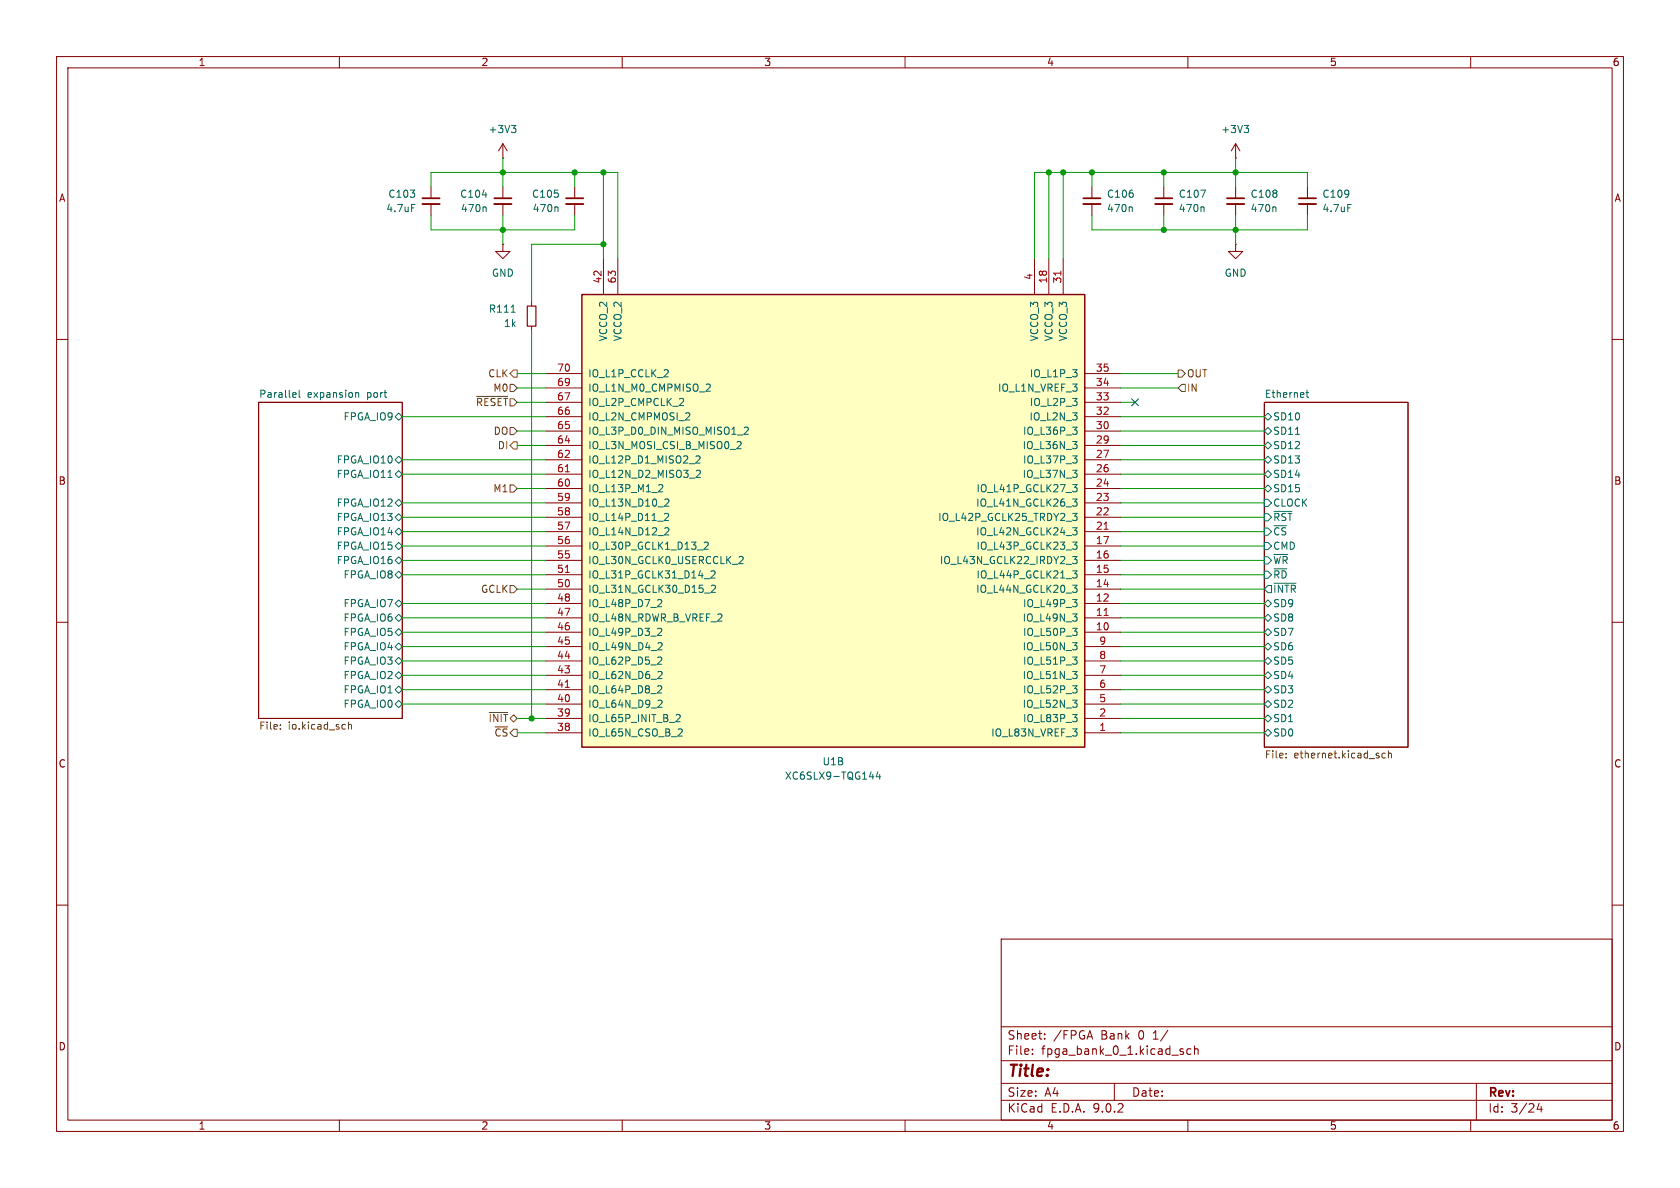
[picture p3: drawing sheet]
<svg xmlns="http://www.w3.org/2000/svg" width="297mm" height="210mm" viewBox="0 0 297 210" stroke-linecap="round" stroke-linejoin="round" font-family="sans-serif">
<g fill="none" stroke="#840000" stroke-width=".18">
<path d="M10 10h277v190h-277zM12 12h273v186h-273zM60 10v2M110 10v2M160 10v2M210 10v2M260 10v2M88.9 33v2.1M88.9 36.1v2M101.6 33v2.1M101.6 36.1v2M193 33v2.1"/>
<path d="M193 36.1v2M205.7 33v2.1M205.7 36.1v2M218.4 27.9h.1M218.4 25.4v2.5M218.4 33v2.1M218.4 36.1v2M218.4 25.4l-.7 1.3M218.4 25.4l.8 1.3M231.1 33v2.1M231.1 36.1v2M218.4 43.2v1.3h1.3l-1.3 1.2-1.2-1.2h1.2"/>
<path d="M218.4 43.2h.1M10 60h2M45.7 71.1h25.4v55.9h-25.4zM223.5 71.1h25.4v61h-25.4zM285 60h2M10 110h2M285 110h2M10 160h2M177 166h108v32h-108zM285 160h2M60 198v2M110 198v2"/>
<path d="M160 198v2M177 194.5h108M177 191.5h108M177 187.5h108M177 181.5h108M182.5 186.3v.1M182.5 185.5v.1M184.7 183.6v.1M184.7 182.8v.1M197 191.5v3M208.8 185.9l.4 .1v.2l-.2 .2h-.3M208.8 185.4l.4 .1"/>
<path d="M210 198v2M210.5 185.5l-.4-.1-.3 .3v.4l.2 .2h.5M211.2 185.5l.2-.1 .3 .1 .1 .9M211.2 184.9v1.5M260 198v2M261 191.5v6.5M272.1 195l-.4 1.1h1M272.5 195.6v1"/>
</g>
<g fill="none" stroke="#006464" stroke-width=".18">
<path d="M85.3 34.5h.8M85.8 36.6l.1 .2v.6M98.5 36.6l.1 .2v.6M200 36.6l.2 .2v.6M212.3 33.6h.8l-.5 1.3M212.7 36.6l.2 .2v.6M220 22.2h.7l-.4 .5M220.5 22.7l.2 .2v.3l-.2 .2M225.4 36.6l.2 .2v.6M238.3 36.1h.6M51.9 69.4l.4 .1 .1 .2-.7 .1M52.3 70.2h-.4"/>
<path d="M52.9 69v1.1l.2 .1M62.9 69.5l.2-.1 .3 .1v.7M69.8 73.7l.7-.7 .6 .7-.6 .6zM223.5 78.7l.7-.6 .6 .6-.6 .7zM223.5 76.2l.7-.6 .6 .6-.6 .6zM223.5 73.7l.7-.7 .6 .7-.6 .6zM229 76.8h.7M230.9 69.4h.5M231.1 69v1.1l.3 .1M69.8 99.1l.7-.7 .6 .7-.6 .6zM69.8 96.5l.7-.6 .6 .6-.6 .7zM69.8 94l.7-.7 .6 .7-.6 .6z"/>
<path d="M69.8 91.4l.7-.6 .6 .6-.6 .7zM69.8 81.3l.7-.7 .6 .7-.6 .6zM69.8 83.8l.7-.6 .6 .6-.6 .7zM69.8 88.9l.7-.6 .6 .6-.6 .6zM223.5 83.8l.7-.6 .6 .6-.6 .7zM223.5 81.3l.7-.7 .6 .7-.6 .6zM223.5 86.4l.7-.7 .6 .7-.6 .6zM223.5 93.3h.7l.6 .7-.6 .6h-.7zM223.5 90.8h.7l.6 .6-.6 .7h-.7zM223.5 98.4h.7l.6 .7-.6 .6h-.7zM223.5 95.9h.7l.6 .6-.6 .7h-.7zM223.5 88.3h.7l.6 .6-.6 .6h-.7z"/>
<path d="M225.2 90.4h3.2M69.8 111.8l.7-.7 .6 .7-.6 .6zM69.8 114.3l.7-.6 .6 .6-.6 .6zM69.8 116.8l.7-.6 .6 .6-.6 .7zM69.8 119.4l.7-.7 .6 .7-.6 .6zM69.8 101.6l.7-.6 .6 .6-.6 .6zM69.8 109.2l.7-.6 .6 .6-.6 .7zM69.8 106.7l.7-.7 .6 .7-.6 .6zM223.5 106.7l.7-.7 .6 .7-.6 .6zM223.5 101h.7l.6 .6-.6 .6h-.7zM223.5 114.3l.7-.6 .6 .6-.6 .6zM223.5 119.4l.7-.7 .6 .7-.6 .6z"/>
<path d="M223.5 116.8l.7-.6 .6 .6-.6 .7zM223.5 109.2l.7-.6 .6 .6-.6 .7zM224.2 103.5h.6v1.3h-.6l-.7-.7zM224.2 111.1l.6 .7-.6 .6-.7-.6zM225.2 103.1h3.9M69.8 124.5l.7-.7 .6 .7-.6 .6zM69.8 121.9l.7-.6 .6 .6-.6 .7zM223.5 129.5l.7-.6 .6 .6-.6 .7zM223.5 121.9l.7-.6 .6 .6-.6 .7zM223.5 127l.7-.6 .6 .6-.6 .6zM223.5 124.5l.7-.7 .6 .7-.6 .6z"/>
</g>
<path d="M49.6 128.8v.1M49.6 128.1v.1M61.6 127.6v1.3M61.6 128.2l.2-.1h.3v.8M227.4 133.9v.1M227.4 133.2v.1M244.9 133.2l-.4-.1-.2 .3 .1 .5h.5M245.5 133.3l.1-.2 .3 .1 .1 .8M245.5 132.7v1.3" fill="none" stroke="#725600" stroke-width=".18"/>
<path d="M87.4 35.1h3M100.1 35.1h3M191.5 35.1h3.1M204.2 35.1h3.1M216.9 35.1h3.1M229.6 35.1h3.1" fill="none" stroke="#840000" stroke-width=".3"/>
<path d="M87.4 36.1h3M100.1 36.1h3M191.5 36.1h3.1M204.2 36.1h3.1M216.9 36.1h3.1M229.6 36.1h3.1" fill="none" stroke="#840000" stroke-width=".33"/>
<path d="M102.9 52.1h88.9v80h-88.9z" fill="#ffffc2"/>
<path d="M102.9 52.1h88.9v80h-88.9z" fill="none" stroke="#840000" stroke-width=".25"/>
<g fill="none" stroke="#840000" stroke-width=".18">
<path d="M76.2 33v2.1M76.2 36.1v2M88.9 27.9h.1M88.9 25.4l.8 1.3M88.9 25.4l-.8 1.3M88.9 25.4v2.5M88.9 43.2v1.3h-1.3l1.3 1.2 1.3-1.2h-1.3M88.9 43.2h.1M94 53.3v.8M94 57.7v.7M106.7 45.7v6.4M109.2 45.7v6.4"/>
<path d="M182.9 45.7v6.4M185.4 45.7v6.4M188 45.7v6.4M96.5 66h6.4M96.5 68.6h6.4M96.5 71.1h6.4M96.5 73.7h6.4M96.5 76.2h6.4M96.5 78.7h6.4M191.8 66h6.3M191.8 68.6h6.3M191.8 71.1h6.3"/>
<path d="M191.8 73.7h6.3M191.8 76.2h6.3M191.8 78.7h6.3M96.5 81.3h6.4M96.5 83.8h6.4M96.5 86.4h6.4M96.5 88.9h6.4M96.5 91.4h6.4M96.5 94h6.4M96.5 96.5h6.4M96.5 99.1h6.4M191.8 81.3h6.3"/>
<path d="M191.8 83.8h6.3M191.8 86.4h6.3M191.8 88.9h6.3M191.8 91.4h6.3M191.8 94h6.3M191.8 96.5h6.3M191.8 99.1h6.3M96.5 101.6h6.4M96.5 104.1h6.4M96.5 106.7h6.4M96.5 109.2h6.4M96.5 111.8h6.4"/>
<path d="M96.5 114.3h6.4M96.5 116.8h6.4M96.5 119.4h6.4M191.8 101.6h6.3M191.8 104.1h6.3M191.8 106.7h6.3M191.8 109.2h6.3M191.8 111.8h6.3M191.8 114.3h6.3M191.8 116.8h6.3M191.8 119.4h6.3M96.5 121.9h6.4"/>
<path d="M96.5 124.5h6.4M96.5 127h6.4M96.5 129.5h6.4M191.8 121.9h6.3M191.8 124.5h6.3M191.8 127h6.3M191.8 129.5h6.3"/>
</g>
<g fill="none" stroke="#006464" stroke-width=".18">
<path d="M72.8 36.1h.6M90.4 22.2h.8l-.4 .5M91 22.7l.2 .2v.3l-.2 .2M90.4 55.2h.7M117.4 66.6h.7M118.1 65.5v.4M120.6 70.4l.3 .3-.1 .3-.7 .7h.8M121.2 74.2h.7M121.9 73.1v.4M125.3 67.9l.3 .2-.1 .3-.7 .8h.8M130.5 78l.4 .1 .1 .3-.8 .9h.8M131.6 75.6l.4-.1 .3 .4-.8 .9h.8"/>
<path d="M189.6 75.5h.8l-.4 .5M189.6 78h.8l-.4 .5M190.2 76l.2 .2v.3l-.2 .3M190.3 78.6l.1 .2-.1 .5M116.6 85.7h.4l.2 .3-.8 .9h.8M117.5 90.8l.5-.1 .2 .4-.8 .9h.8M117.6 88.3l.4-.1 .3 .4-.8 .9h.8M117.6 93.4l.4-.1 .3 .4-.8 .9h.8M123.1 80.7l.4-.1 .3 .4-.8 .9h.8M123.2 83.2l.4-.1 .2 .4-.8 .9h.8M124.5 96l.5-.2 .2 .4-.8 .9h.8M130.8 98.4h.5l.1 .3-.8 .9h.8"/>
<path d="M189.6 80.6h.8l-.4 .5M189.6 83.1h.8l-.4 .5M189.6 85.7h.8l-.4 .5 .4 .1v.5l-.2 .1h-.5M189.6 88.2h.8l-.4 .5 .4 .1v.4l-.2 .3h-.4M189.6 90.7h.8l-.4 .5 .4 .2v.4l-.2 .2h-.4M189.6 93.3h.8l-.4 .5 .4 .1v.4l-.2 .3h-.4M189.6 95.8h.8l-.4 .5 .4 .1v.6l-.2 .1-.5-.1M189.6 98.4h.8l-.4 .5 .4 .1v.5l-.2 .1-.6-.1M190.2 81.1l.2 .2v.3l-.2 .3M190.3 83.7l.1 .2-.1 .4M116.4 106l.5 .1 .1 .3-.8 .9h.8M116.4 111.1h.5l.1 .3-.8 .9h.8"/>
<path d="M116.4 116.1l.5 .1 .1 .3-.8 .9h.8M116.5 113.6l.4 .1 .1 .3-.7 .9h.7M116.5 118.7l.4 .1 .1 .3-.7 .9h.7M124.5 102.3h1M124.5 104.8h1M125.7 101l.5-.1 .2 .4-.8 .9h.8M125.8 103.6l.4-.2 .3 .4-.8 .9h.8M189.6 100.9h.8l-.4 .5 .4 .1v.6l-.2 .1-.5-.1M189.6 103.4h.8l-.4 .5 .4 .2v.4l-.2 .2h-.4M189.6 106h.8l-.4 .5M189.6 111.1h.8l-.4 .5M189.6 113.6h.8l-.4 .5"/>
<path d="M189.6 116.1h.8l-.4 .5M189.6 118.7h.8l-.4 .5M189.6 108.5h.8l-.4 .5M190.2 106.5l.2 .2v.3l-.2 .3M190.2 111.6l.2 .2v.3l-.2 .2M190.2 116.6l.2 .3v.3l-.2 .2M190.3 109.1l.1 .2-.1 .4M190.3 114.2l.1 .1-.1 .5M190.3 119.2l.1 .2-.1 .5M116.4 121.2l.5 .1 .1 .3-.8 .9h.8M116.5 123.8h.4l.1 .3-.7 .9h.7M119.7 126.3l.4 .1 .2 .3-.8 .9h.8"/>
<path d="M120.4 128.8l.2 .3v.3l-.8 .7h.8M153.7 137.3h.8M155.2 136.4l-.3 .9h.8M155.5 136.9v.8M189.6 121.2h.8l-.4 .5M189.6 123.8h.8l-.4 .5M189.6 126.3h.8l-.4 .5M190.2 121.7l.2 .3v.3l-.2 .2M190.2 126.8l.2 .2v.3l-.2 .3M190.3 124.3l.1 .2-.1 .5"/>
</g>
<path d="M187.5 47.9v.8M99.9 83.4h.8M195.2 93.6h.7M99.9 101.2h.8M195.2 108.8h.7M99.9 121.5h.8" fill="none" stroke="#a90000" stroke-width=".18"/>
<path d="M74.7 35.1h3" fill="none" stroke="#840000" stroke-width=".3"/>
<path d="M74.7 36.1h3" fill="none" stroke="#840000" stroke-width=".33"/>
<path d="M93.2 54.1h1.5v3.6h-1.5z" fill="none" stroke="#840000" stroke-width=".2"/>
<path d="M84.3 70.1h5.5M90.2 75.6h.6l.6 .6-.6 .6h-.6zM90.2 67.9h.6l.6 .7-.6 .6h-.6zM90.2 66l.6-.6h.6v1.3h-.6zM90.8 78.1h.6v1.3h-.6l-.6-.7zM208.3 65.4h.6l.6 .6-.6 .7h-.6zM208.9 67.9h.6v1.3h-.6l-.6-.6zM90.2 85.7h.6l.6 .7-.6 .6h-.6zM90.2 103.5h.6l.6 .6-.6 .7h-.6zM86.5 126h3.3" fill="none" stroke="#725600" stroke-width=".18"/>
<g fill="none" stroke="#009600" stroke-width=".18">
<path d="M76.2 38.1v2.5h25.4v-2.5M76.2 33v-2.5h33v15.2M88.9 27.9v5.1M88.9 38.1v5.1M101.6 30.5v2.5M106.7 30.5v15.2M185.4 30.5v15.2M188 30.5v15.2M193 38.1v2.5h38.1v-2.5M193 30.5v2.5M205.7 30.5v2.5M205.7 38.1v2.5"/>
<path d="M218.4 27.9v5.1M218.4 38.1v5.1M231.1 33v-2.5h-48.2v15.2M94 58.4v68.6M106.7 43.2h-12.7v10.1M71.1 73.7h25.4M91.4 66h5.1M91.4 71.1h5.1M91.4 68.6h5.1M91.4 76.2h5.1M91.4 78.7h5.1M198.1 66h10.2"/>
<path d="M198.1 71.1h2.6M198.1 68.6h10.2M198.1 73.7h25.4M198.1 76.2h25.4M198.1 78.7h25.4M71.1 91.4h25.4M71.1 96.5h25.4M71.1 94h25.4M71.1 99.1h25.4M71.1 83.8h25.4M71.1 88.9h25.4M71.1 81.3h25.4"/>
<path d="M91.4 86.4h5.1M198.1 91.4h25.4M198.1 96.5h25.4M198.1 94h25.4M198.1 99.1h25.4M198.1 86.4h25.4M198.1 83.8h25.4M198.1 88.9h25.4M198.1 81.3h25.4M71.1 111.8h25.4M71.1 101.6h25.4M71.1 119.4h25.4"/>
<path d="M71.1 114.3h25.4M71.1 109.2h25.4M71.1 106.7h25.4M71.1 116.8h25.4M91.4 104.1h5.1M198.1 111.8h25.4M198.1 101.6h25.4M198.1 104.1h25.4M198.1 119.4h25.4M198.1 114.3h25.4M198.1 109.2h25.4M198.1 106.7h25.4"/>
<path d="M198.1 116.8h25.4M71.1 121.9h25.4M71.1 124.5h25.4M91.4 129.5h5.1M91.4 127h5.1M198.1 129.5h25.4M198.1 121.9h25.4M198.1 127h25.4M198.1 124.5h25.4"/>
</g>
<path d="M200.1 70.5l1.2 1.2M201.3 70.5l-1.2 1.2" fill="none" stroke="#000084" stroke-width=".18"/>
<g fill="#009600" stroke="#009600" stroke-width=".18">
<circle cx="94" cy="127" r=".46"/>
<circle cx="205.7" cy="40.6" r=".46"/>
<circle cx="218.4" cy="40.6" r=".46"/>
<circle cx="185.4" cy="30.5" r=".46"/>
<circle cx="188" cy="30.5" r=".46"/>
<circle cx="193" cy="30.5" r=".46"/>
<circle cx="218.4" cy="30.5" r=".46"/>
<circle cx="205.7" cy="30.5" r=".46"/>
<circle cx="101.6" cy="30.5" r=".46"/>
<circle cx="106.7" cy="30.5" r=".46"/>
<circle cx="88.9" cy="40.6" r=".46"/>
<circle cx="88.9" cy="30.5" r=".46"/>
<circle cx="106.7" cy="43.2" r=".46"/>
</g>
<text font-size="2.8" fill="#840000" x="178" y="190.9">Title:</text>
<g font-size="2.1" fill="#840000">
<text x="178" y="184">Sheet:</text>
<text x="186.2" y="184">/FPGA</text>
<text x="194.7" y="184">Bank</text>
<text x="201.4" y="184">0</text>
<text x="204.1" y="184">1/</text>
<text x="178" y="186.7">File:</text>
<text x="184.1" y="186.7">fpga_bank_0_1.kicad_sch</text>
<text x="178" y="196.9">KiCad</text>
<text x="178" y="194.1">Size:</text>
<text x="184.7" y="194.1">A4</text>
<text x="185.7" y="196.9">E.D.A.</text>
<text x="193.3" y="196.9">9.0.2</text>
<text x="200" y="194.1">Date:</text>
<text x="263" y="194.3">Rev:</text>
<text x="263" y="196.9">Id:</text>
<text x="267.1" y="196.9">3/24</text>
</g>
<g font-size="1.8" fill="#840000">
<text x="35" y="11.9">1</text>
<text x="85" y="11.9">2</text>
<text x="135" y="11.9">3</text>
<text x="185" y="11.9">4</text>
<text x="235" y="11.9">5</text>
<text x="285" y="11.9">6</text>
<text x="10.3" y="35.9">A</text>
<text x="285.3" y="35.9">A</text>
<text x="10.3" y="85.9">B</text>
<text x="285.3" y="85.9">B</text>
<text x="10.3" y="135.9">C</text>
<text x="285.3" y="135.9">C</text>
<text x="10.3" y="185.9">D</text>
<text x="285.3" y="185.9">D</text>
<text x="35" y="199.9">1</text>
<text x="85" y="199.9">2</text>
<text x="135" y="199.9">3</text>
<text x="185" y="199.9">4</text>
<text x="235" y="199.9">5</text>
<text x="285" y="199.9">6</text>
</g>
<g font-size="1.8" fill="#006464">
<text x="86.3" y="23.7">+3V3</text>
<text x="215.8" y="23.7">+3V3</text>
<text x="68.5" y="35.2">C103</text>
<text x="81.2" y="35.2">C104</text>
<text x="93.9" y="35.2">C105</text>
<text x="195.6" y="35.2">C106</text>
<text x="208.3" y="35.2">C107</text>
<text x="221" y="35.2">C108</text>
<text x="233.7" y="35.2">C109</text>
<text x="68.2" y="37.7">4.7uF</text>
<text x="81.4" y="37.7">470n</text>
<text x="94.1" y="37.7">470n</text>
<text x="195.6" y="37.7">470n</text>
<text x="208.3" y="37.7">470n</text>
<text x="221" y="37.7">470n</text>
<text x="233.7" y="37.7">4.7uF</text>
<text x="86.9" y="49.1">GND</text>
<text x="216.4" y="49.1">GND</text>
<text x="86.3" y="55.5">R111</text>
<text x="89" y="58">1k</text>
<text x="107.5" y="60.4" transform="rotate(-90 107.5 60.4)">VCCO_2</text>
<text x="110.1" y="60.4" transform="rotate(-90 110.1 60.4)">VCCO_2</text>
<text x="183.7" y="60.4" transform="rotate(-90 183.7 60.4)">VCCO_3</text>
<text x="186.3" y="60.4" transform="rotate(-90 186.3 60.4)">VCCO_3</text>
<text x="188.8" y="60.4" transform="rotate(-90 188.8 60.4)">VCCO_3</text>
<text x="45.7" y="70.4">Parallel</text>
<text x="54.3" y="70.4">expansion</text>
<text x="65" y="70.4">port</text>
<text x="103.9" y="66.9">IO_L1P_CCLK_2</text>
<text x="103.9" y="69.4">IO_L1N_M0_CMPMISO_2</text>
<text x="103.9" y="72">IO_L2P_CMPCLK_2</text>
<text x="176.3" y="69.4">IO_L1N_VREF_3</text>
<text x="182" y="66.9">IO_L1P_3</text>
<text x="182" y="72">IO_L2P_3</text>
<text x="223.5" y="70.4">Ethernet</text>
<text x="60.6" y="74.5">FPGA_IO9</text>
<text x="103.9" y="74.5">IO_L2N_CMPMOSI_2</text>
<text x="103.9" y="77.1">IO_L3P_D0_DIN_MISO_MISO1_2</text>
<text x="180.8" y="77.1">IO_L36P_3</text>
<text x="181.9" y="74.5">IO_L2N_3</text>
<text x="225" y="77.1">SD11</text>
<text x="225" y="74.5">SD10</text>
<text x="59.4" y="82.1">FPGA_IO10</text>
<text x="103.9" y="79.6">IO_L3N_MOSI_CSI_B_MISO0_2</text>
<text x="103.9" y="82.1">IO_L12P_D1_MISO2_2</text>
<text x="180.7" y="79.6">IO_L36N_3</text>
<text x="180.8" y="82.1">IO_L37P_3</text>
<text x="225" y="79.6">SD12</text>
<text x="225" y="82.1">SD13</text>
<text x="59.4" y="84.7">FPGA_IO11</text>
<text x="59.4" y="89.8">FPGA_IO12</text>
<text x="103.9" y="84.7">IO_L12N_D2_MISO3_2</text>
<text x="103.9" y="87.2">IO_L13P_M1_2</text>
<text x="103.9" y="89.8">IO_L13N_D10_2</text>
<text x="172.5" y="89.8">IO_L41N_GCLK26_3</text>
<text x="172.5" y="87.2">IO_L41P_GCLK27_3</text>
<text x="180.7" y="84.7">IO_L37N_3</text>
<text x="225" y="84.7">SD14</text>
<text x="225" y="87.2">SD15</text>
<text x="225" y="89.8">CLOCK</text>
<text x="59.4" y="94.8">FPGA_IO14</text>
<text x="59.4" y="92.3">FPGA_IO13</text>
<text x="103.9" y="92.3">IO_L14P_D11_2</text>
<text x="103.9" y="94.8">IO_L14N_D12_2</text>
<text x="165.8" y="92.3">IO_L42P_GCLK25_TRDY2_3</text>
<text x="172.5" y="94.8">IO_L42N_GCLK24_3</text>
<text x="225" y="94.8">~{CS}</text>
<text x="225" y="92.3">~{RST}</text>
<text x="59.4" y="99.9">FPGA_IO16</text>
<text x="59.4" y="97.4">FPGA_IO15</text>
<text x="103.9" y="97.4">IO_L30P_GCLK1_D13_2</text>
<text x="103.9" y="99.9">IO_L30N_GCLK0_USERCCLK_2</text>
<text x="166.1" y="99.9">IO_L43N_GCLK22_IRDY2_3</text>
<text x="172.5" y="97.4">IO_L43P_GCLK23_3</text>
<text x="225" y="99.9">~{WR}</text>
<text x="225" y="97.4">CMD</text>
<text x="60.6" y="102.5">FPGA_IO8</text>
<text x="60.6" y="107.5">FPGA_IO7</text>
<text x="103.9" y="102.5">IO_L31P_GCLK31_D14_2</text>
<text x="103.9" y="105">IO_L31N_GCLK30_D15_2</text>
<text x="103.9" y="107.5">IO_L48P_D7_2</text>
<text x="172.5" y="105">IO_L44N_GCLK20_3</text>
<text x="172.5" y="102.5">IO_L44P_GCLK21_3</text>
<text x="180.8" y="107.5">IO_L49P_3</text>
<text x="225" y="107.5">SD9</text>
<text x="225" y="105">~{INTR}</text>
<text x="225" y="102.5">~{RD}</text>
<text x="60.6" y="112.6">FPGA_IO5</text>
<text x="60.6" y="110.1">FPGA_IO6</text>
<text x="103.9" y="110.1">IO_L48N_RDWR_B_VREF_2</text>
<text x="103.9" y="112.6">IO_L49P_D3_2</text>
<text x="180.7" y="110.1">IO_L49N_3</text>
<text x="180.8" y="112.6">IO_L50P_3</text>
<text x="225" y="112.6">SD7</text>
<text x="225" y="110.1">SD8</text>
<text x="60.6" y="115.2">FPGA_IO4</text>
<text x="60.6" y="117.7">FPGA_IO3</text>
<text x="103.9" y="115.2">IO_L49N_D4_2</text>
<text x="103.9" y="117.7">IO_L62P_D5_2</text>
<text x="180.7" y="115.2">IO_L50N_3</text>
<text x="180.8" y="117.7">IO_L51P_3</text>
<text x="225" y="115.2">SD6</text>
<text x="225" y="117.7">SD5</text>
<text x="60.6" y="125.3">FPGA_IO0</text>
<text x="60.6" y="122.8">FPGA_IO1</text>
<text x="60.6" y="120.2">FPGA_IO2</text>
<text x="103.9" y="120.2">IO_L62N_D6_2</text>
<text x="103.9" y="122.8">IO_L64P_D8_2</text>
<text x="103.9" y="125.3">IO_L64N_D9_2</text>
<text x="180.7" y="120.2">IO_L51N_3</text>
<text x="180.7" y="125.3">IO_L52N_3</text>
<text x="180.8" y="122.8">IO_L52P_3</text>
<text x="225" y="120.2">SD4</text>
<text x="225" y="122.8">SD3</text>
<text x="225" y="125.3">SD2</text>
<text x="103.9" y="127.9">IO_L65P_INIT_B_2</text>
<text x="103.9" y="130.4">IO_L65N_CSO_B_2</text>
<text x="175.1" y="130.4">IO_L83N_VREF_3</text>
<text x="180.8" y="127.9">IO_L83P_3</text>
<text x="225" y="130.4">SD0</text>
<text x="225" y="127.9">SD1</text>
<text x="145.3" y="135.5">U1B</text>
<text x="138.7" y="138">XC6SLX9-TQG144</text>
</g>
<g font-size="1.8" fill="#a90000">
<text x="106.4" y="50.2" transform="rotate(-90 106.4 50.2)">42</text>
<text x="109" y="50.2" transform="rotate(-90 109 50.2)">63</text>
<text x="182.6" y="49.6" transform="rotate(-90 182.6 49.6)">4</text>
<text x="185.2" y="50.2" transform="rotate(-90 185.2 50.2)">18</text>
<text x="187.7" y="50.2" transform="rotate(-90 187.7 50.2)">31</text>
<text x="98.4" y="65.8">70</text>
<text x="193.6" y="65.8">35</text>
<text x="98.4" y="68.3">69</text>
<text x="98.4" y="70.9">67</text>
<text x="193.6" y="68.3">34</text>
<text x="193.6" y="70.9">33</text>
<text x="98.4" y="73.4">66</text>
<text x="98.4" y="75.9">65</text>
<text x="193.6" y="73.4">32</text>
<text x="193.6" y="75.9">30</text>
<text x="98.4" y="78.5">64</text>
<text x="98.4" y="81">62</text>
<text x="98.4" y="83.6">61</text>
<text x="193.6" y="78.5">29</text>
<text x="193.6" y="81">27</text>
<text x="193.6" y="83.6">26</text>
<text x="98.4" y="86.1">60</text>
<text x="98.4" y="88.6">59</text>
<text x="193.6" y="86.1">24</text>
<text x="193.6" y="88.6">23</text>
<text x="98.4" y="91.2">58</text>
<text x="98.4" y="93.7">57</text>
<text x="193.6" y="91.2">22</text>
<text x="193.6" y="93.7">21</text>
<text x="98.4" y="96.3">56</text>
<text x="98.4" y="98.8">55</text>
<text x="98.4" y="101.3">51</text>
<text x="193.6" y="96.3">17</text>
<text x="193.6" y="98.8">16</text>
<text x="193.6" y="101.3">15</text>
<text x="98.4" y="103.9">50</text>
<text x="98.4" y="106.4">48</text>
<text x="193.6" y="103.9">14</text>
<text x="193.6" y="106.4">12</text>
<text x="98.4" y="109">47</text>
<text x="98.4" y="111.5">46</text>
<text x="193.6" y="109">11</text>
<text x="193.6" y="111.5">10</text>
<text x="98.4" y="114">45</text>
<text x="98.4" y="116.6">44</text>
<text x="98.4" y="119.1">43</text>
<text x="194.2" y="114">9</text>
<text x="194.2" y="116.6">8</text>
<text x="194.2" y="119.1">7</text>
<text x="98.4" y="121.7">41</text>
<text x="98.4" y="124.2">40</text>
<text x="194.2" y="121.7">6</text>
<text x="194.2" y="124.2">5</text>
<text x="98.4" y="126.7">39</text>
<text x="98.4" y="129.3">38</text>
<text x="194.2" y="126.7">2</text>
<text x="194.2" y="129.3">1</text>
</g>
<g font-size="1.8" fill="#725600">
<text x="84" y="72">~{RESET}</text>
<text x="86.2" y="66.9">CLK</text>
<text x="87.1" y="69.4">M0</text>
<text x="209.7" y="69.4">IN</text>
<text x="209.7" y="66.9">OUT</text>
<text x="87.2" y="77.1">DO</text>
<text x="87.9" y="79.6">DI</text>
<text x="87.1" y="87.2">M1</text>
<text x="84.9" y="105">GCLK</text>
<text x="45.7" y="129.3">File:</text>
<text x="50.9" y="129.3">io.kicad_sch</text>
<text x="86.3" y="127.9">~{INIT}</text>
<text x="87.3" y="130.4">~{CS}</text>
<text x="223.5" y="134.4">File:</text>
<text x="228.7" y="134.4">ethernet.kicad_sch</text>
</g>
</svg>
